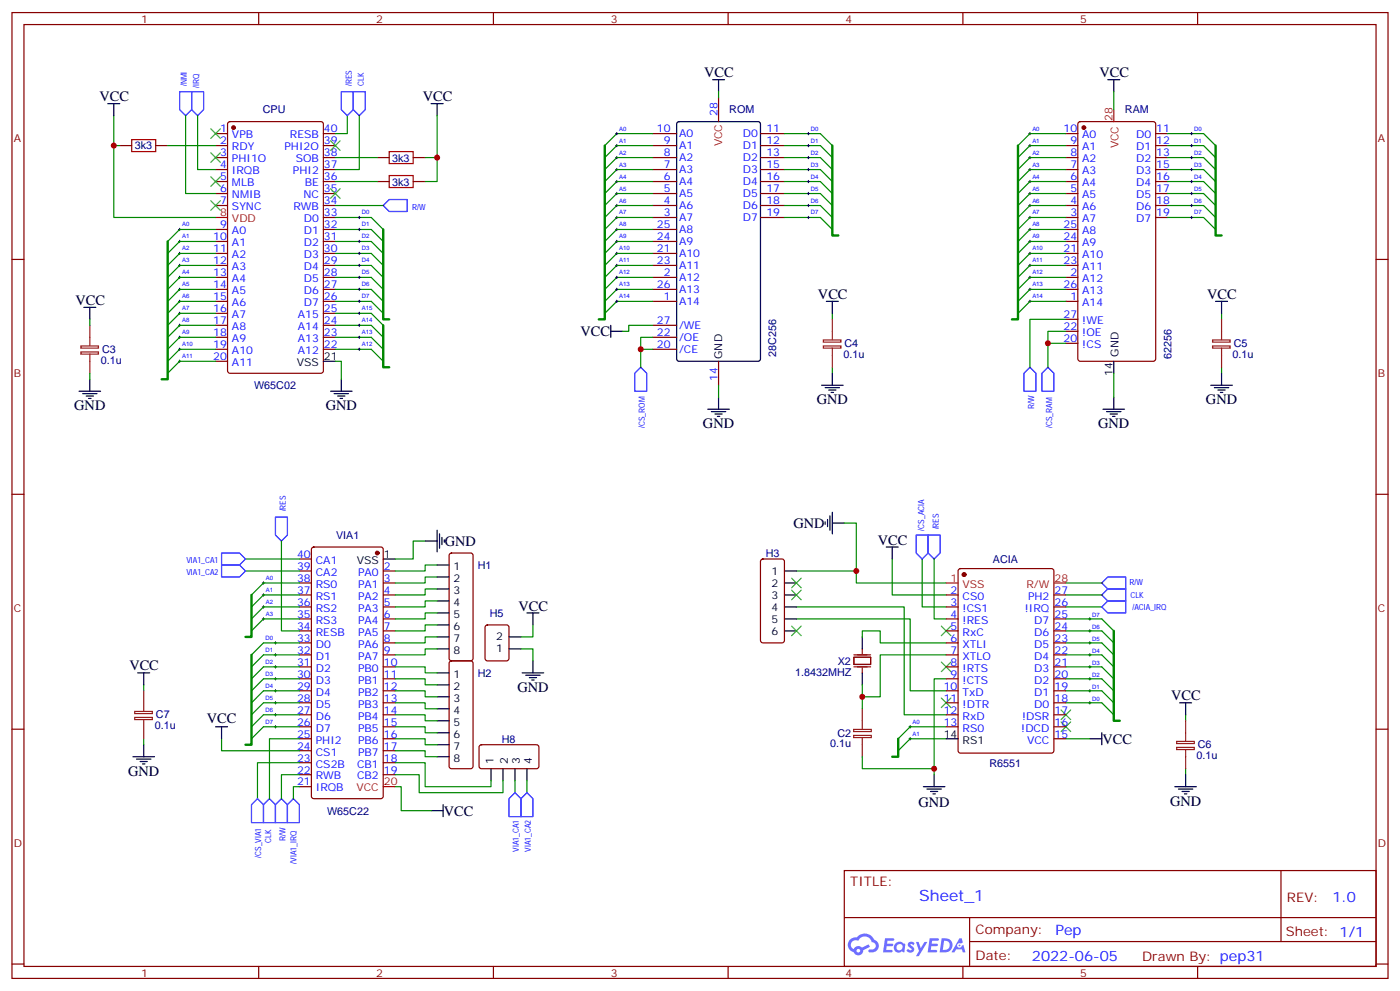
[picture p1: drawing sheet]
<svg xmlns="http://www.w3.org/2000/svg" width="412mm" height="292mm" viewBox="0 0 412 292" stroke-linecap="round" stroke-linejoin="round" font-family="sans-serif">
<g fill="none" stroke="#870000" stroke-width=".35">
<path d="M3.5 3.7h405.4v284.3h-405.4zM7.1 7.2h398.2v277.3h-398.2zM76.2 3.7v3.5M145.3 3.7v3.5M214.5 3.7v3.5M283.6 3.7v3.5M352.8 3.7v3.5M3.5 76.4h3.6M405.3 76.4h3.6M3.5 145.5h3.6M405.3 145.5h3.6M3.5 214.7h3.6"/>
<path d="M405.3 214.7h3.6M248.7 256.3h156.6v28.2h-156.6zM377.3 256.3v20.9M248.7 270.1h156.5M285.6 277.2h119.6M285.6 270.1v14.2M3.5 283.8h3.6M76.2 284.5v3.5M145.3 284.5v3.5M214.5 284.5v3.5M283.6 284.5v3.5M352.8 284.5v3.5"/>
<path d="M405.3 283.8h3.6"/>
</g>
<g fill="#5487ff">
<path d="M267.7 277.5a1.22 1.22 0 0 1 1.7 .2l-.4 .6a.47 .47 0 0 0-.3-.4 .47 .47 0 0 0-.5 .2l.1 .2a1.14 1.14 0 0 1 .8 1.8 1.14 1.14 0 0 1-1.9 0l-.2-.2 .5-.6 .7 .5a.29 .29 0 0 0 .3-.3 .29 .29 0 0 0-.2-.3 1.04 1.04 0 0 1-.6-1.7z"/>
<path d="M260.7 276.2h2.4l.3 .2-.2 .5-1.8 .1-.1 .8h1.5l.3 .4-.3 .4h-1.6l-.2 1.1h1.7l.2 .3-.2 .3-2.6 .1z"/>
<path d="M273.8 276.2h2.4l.3 .2-.1 .5-1.8 .1-.2 .8h1.6l.3 .4-.4 .4-1.6-.1-.1 1.1 1.7 .1 .2 .3-.2 .3-2.6 .1z"/>
<path d="M282.6 276.2h.7l.3 1.3-.6 .3a.69 .69 0 0 0-1 .3 .69 .69 0 0 0 .4 .9 .69 .69 0 0 0 .9-.6l.5-.2 .6 2.2h-.8l-.2-.9h-1.8l-.5 .9h-.8z"/>
<path d="M269.8 277.3h.8l.6 1.8 1.1-1.8h.9l-2.6 4.2h-.8l.9-1.5z"/>
<path d="M277.4 276.2l-.6 4.2h1.3a2.11 2.11 0 0 0 2.5-2.1 2.11 2.11 0 0 0-2.5-2.1zM278.1 277a1.39 1.39 0 0 1 1.7 1.4 1.39 1.39 0 0 1-1.8 1.2h-.3z"/>
<path d="M263.7 277.8a1.54 1.54 0 0 0-.1 2.2 1.54 1.54 0 0 0 2.2 .1l.6 .3 .3-2.3-.2-.3h-.4a1.49 1.49 0 0 0-2.4 0zM264 278.8a.94 .94 0 0 1 1.8 0 .94 .94 0 0 1-1.8 0z"/>
<path d="M250.4 276.6a2.18 2.18 0 0 0 1.1 3.7 1.44 1.44 0 0 0 1.6 .9 1.44 1.44 0 0 0 1.2-1.4l2-1.1-.5-.7-1.9 1a1.47 1.47 0 0 0-2.4 .4 1.39 1.39 0 0 1-.7-1.9 1.39 1.39 0 0 1 2-.5 2.12 2.12 0 0 1 2.2-1.3 2.12 2.12 0 0 1 1.9 1.7 1.14 1.14 0 0 1 1.1 1.4 1.14 1.14 0 0 1-1.7 .7 .43 .43 0 0 0-.5 .4 .43 .43 0 0 0 .4 .5 1.98 1.98 0 0 0 2.5-1.2 1.98 1.98 0 0 0-1.2-2.6 3.1 3.1 0 0 0-5.3-.6l-.9 .1zM252.3 279.9a.55 .55 0 0 1 1.1 0 .55 .55 0 0 1-1.1 0z"/>
<circle cx="282.6" cy="278.3" r=".26"/>
</g>
<g fill="none" stroke="#870000" stroke-width=".35">
<path d="M63.5 39.3h3.5M67.3 36l.4-.2h26.8l.7 .4v73l-.4 .6-27.1 .1-.6-.5-.1-72.9zM95.2 39.3h3.6M192.3 39.3h7M211.7 28.8v7M224 39.3h7.1M314 39.3h3.5M317.7 36l.5-.2h21.5l.7 .4v69.5l-.4 .6-21.8 .1-.6-.5-.1-69.4zM340.4 39.3h3.6M35.3 42.9h3.5M45.9 42.9h3.5M63.5 42.9h3.5"/>
<path d="M63.5 46.4h3.5M63.5 49.9h3.5M63.5 53.4h3.5M63.5 57h3.5M95.2 42.9h3.6M95.2 46.4h3.6M95.2 49.9h3.6M95.2 53.4h3.6M95.2 57h3.6M111.1 46.4h3.6M111.1 53.4h3.6M121.7 46.4h3.5"/>
<path d="M121.7 53.4h3.5M192.3 42.9h7M192.3 46.4h7M192.3 49.9h7M192.3 53.4h7M192.3 57h7M224 42.9h7.1M224 46.4h7.1M224 49.9h7.1M224 53.4h7.1M224 57h7.1M314 42.9h3.5"/>
<path d="M314 46.4h3.5M314 49.9h3.5M314 53.4h3.5M314 57h3.5M340.4 42.9h3.6M340.4 46.4h3.6M340.4 49.9h3.6M340.4 53.4h3.6M340.4 57h3.6M63.5 60.5h3.5M63.5 67.6h3.5M63.5 71.1h3.5"/>
<path d="M63.5 74.6h3.5M63.5 78.1h3.5M95.2 60.5h3.6M95.2 67.6h3.6M95.2 71.1h3.6M95.2 74.6h3.6M95.2 78.1h3.6M95.2 64h3.6M192.3 60.5h7M192.3 67.6h7M192.3 71.1h7M192.3 74.6h7"/>
<path d="M192.3 78.1h7M192.3 64h7M224 60.5h7.1M224 64h7.1M314 60.5h3.5M314 67.6h3.5M314 71.1h3.5M314 74.6h3.5M314 78.1h3.5M314 64h3.5M340.4 60.5h3.6M340.4 64h3.6"/>
<path d="M63.5 81.7h3.5M63.5 85.2h3.5M63.5 88.7h3.5M63.5 92.3h3.5M63.5 95.8h3.5M63.5 99.3h3.5M95.2 81.7h3.6M95.2 85.2h3.6M95.2 88.7h3.6M95.2 92.3h3.6M95.2 95.8h3.6M95.2 99.3h3.6"/>
<path d="M192.3 81.7h7M192.3 85.2h7M192.3 88.7h7M192.3 95.8h7M192.3 99.3h7M314 81.7h3.5M314 85.2h3.5M314 88.7h3.5M314 97.5h3.5M314 94h3.5M63.5 102.8h3.5M63.5 106.4h3.5"/>
<path d="M95.2 102.8h3.6M192.3 102.8h7M211.7 106.4v7M314 101.1h3.5M88.2 168.1h3.5M88.2 171.6h3.5M88.2 175.2h3.5M88.2 178.7h3.5M88.2 164.6h3.5M92 161.2l.4-.2h19.8l.6 .5 .1 72.9-.5 .7h-20l-.6-.4-.1-73zM112.9 168.1h3.5M112.9 171.6h3.5"/>
<path d="M112.9 175.2h3.5M112.9 178.7h3.5M132.5 163l.5-.2h5.6l.5 .2 .2 .5v30.4l-.2 .5-.5 .2h-5.6l-.5-.3-.2-.4v-30.4zM224.2 164.8l.5-.2h5.7l.6 .4 .1 23.6-.5 .6-5.9 .1-.6-.5-.1-23.5zM278.7 175.2h3.5M278.7 178.7h3.5M282.5 167.6l.4-.2h26.8l.7 .4v53.2l-.4 .7h-27.1l-.6-.4-.1-53.2zM310.4 175.2h3.6M310.4 178.7h3.6M88.2 182.2h3.5M88.2 185.7h3.5M88.2 189.3h3.5"/>
<path d="M88.2 192.8h3.5M88.2 196.3h3.5M88.2 199.8h3.5M112.9 182.2h3.5M112.9 185.7h3.5M112.9 189.3h3.5M112.9 192.8h3.5M112.9 196.3h3.5M112.9 199.8h3.5M132.5 194.8l.5-.2h5.6l.5 .2 .2 .5v30.3l-.2 .5-.5 .2h-5.6l-.5-.2-.2-.5v-30.3zM143.1 184.2l.5-.2h5.6l.7 .4v9.5l-.4 .6-5.9 .1-.7-.5v-9.4zM278.7 182.2h3.5"/>
<path d="M278.7 185.7h3.5M278.7 189.3h3.5M278.7 192.8h3.5M278.7 196.3h3.5M278.7 199.8h3.5M310.4 182.2h3.6M310.4 185.7h3.6M310.4 189.3h3.6M310.4 192.8h3.6M310.4 196.3h3.6M310.4 199.8h3.6M88.2 203.4h3.5"/>
<path d="M88.2 206.9h3.5M88.2 210.4h3.5M88.2 214h3.5M88.2 217.5h3.5M112.9 203.4h3.5M112.9 206.9h3.5M112.9 210.4h3.5M112.9 214h3.5M112.9 217.5h3.5M141.3 219.5l.5-.2h16.5l.4 .7v5.9l-.7 .4-16.5-.1-.4-.6v-5.6zM278.7 203.4h3.5M278.7 206.9h3.5"/>
<path d="M278.7 210.4h3.5M278.7 214h3.5M310.4 203.4h3.6M310.4 206.9h3.6M310.4 210.4h3.6M310.4 214h3.6M310.4 217.5h3.6M88.2 221h3.5M88.2 224.5h3.5M88.2 228.1h3.5M88.2 231.6h3.5M112.9 221h3.5"/>
<path d="M112.9 224.5h3.5M112.9 228.1h3.5"/>
</g>
<g fill="#870000" stroke="#870000" stroke-width=".35">
<circle cx="68.8" cy="37.6" r=".53"/>
<circle cx="319.3" cy="37.6" r=".53"/>
<circle cx="111.1" cy="162.8" r=".53"/>
<circle cx="284" cy="169.2" r=".53"/>
</g>
<path d="M328.1 32.3v3.5M63.5 64h3.5M278.7 171.6h3.5M310.4 171.6h3.6M112.9 231.6h3.5" fill="none" stroke="#f00" stroke-width=".35"/>
<g fill="none" stroke="#000" stroke-width=".35">
<path d="M31.7 30.5h3.6M33.5 30.5v3.5M127 30.5h3.5M128.8 30.5v3.5M199.6 36l.4-.2h23.3l.7 .4v69.5l-.4 .6-23.6 .1-.6-.5-.1-69.4zM209.9 23.5h3.5M211.7 23.5v3.5M326.3 23.5h3.5M328.1 23.5v3.5M24.7 90.5h3.5M26.5 90.5v3.5M179.9 97.5h3.5"/>
<path d="M179.9 95.8v3.5M243.4 88.7h3.5M245.2 88.7v3.6M358.1 88.7h3.5M359.8 88.7v3.6M23.3 115.2h6.3M24.3 115.9h4.3M25.4 116.6h2.1M26.1 117.3h.7M26.5 111.7v3.5M95.2 106.4h3.6M97.4 115.2h6.3"/>
<path d="M98.4 115.9h4.3M99.5 116.6h2.1M100.2 117.3h.7M100.5 111.7v3.5M211.7 116.9v3.6M242 113.4h6.4M243.1 114.1h4.2M244.1 114.8h2.1M244.8 115.5h.7M245.2 109.9v3.5M328.1 106.4v3.5M328.1 116.9v3.6"/>
<path d="M356.7 113.4h6.3M357.7 114.1h4.2M358.8 114.8h2.1M359.5 115.5h.7M359.8 109.9v3.5M208.5 120.5h6.3M209.5 121.2h4.3M210.6 121.9h2.1M211.3 122.6h.7M324.9 120.5h6.4M326 121.2h4.2M327 121.9h2.1"/>
<path d="M327.7 122.6h.7M125.2 159.3h3.6M128.8 156.1v6.4M129.5 157.2v4.2M130.2 158.2v2.1M130.9 158.9v.7M243.1 153.6v.7M243.8 152.9v2.1M244.5 151.9v4.2M245.2 154h3.5M245.2 150.8v6.4M112.9 164.6h3.5"/>
<path d="M128.8 166.3h3.5M128.8 169.9h3.5M128.8 173.4h3.5M128.8 176.9h3.5M231.1 168.1h3.5M231.1 171.6h3.5M231.1 175.2h3.5M231.1 178.7h3.5M261.1 161h3.5M262.8 161v3.6M40.6 198.1h3.5M42.3 198.1v3.5"/>
<path d="M128.8 180.4h3.5M128.8 184h3.5M128.8 187.5h3.5M128.8 191h3.5M128.8 198.1h3.5M149.9 187.5h3.6M149.9 191h3.6M153.8 198.1h6.4M154.9 198.8h4.2M155.2 180.4h3.5M155.9 199.5h2.1M157 180.4v3.6"/>
<path d="M157 194.6v3.5M231.1 182.2h3.5M231.1 185.7h3.5M254 187.5v3.5M254 198.1v3.5M42.3 219.3v3.5M63.5 214h3.5M65.3 214v3.5M128.8 201.6h3.5M128.8 205.1h3.5M128.8 208.7h3.5M128.8 212.2h3.5"/>
<path d="M128.8 215.7h3.5M128.8 219.3h3.5M156.6 200.2h.7M278.7 217.5h3.5M321 217.5h3.6M324.6 215.7v3.6M347.5 206.9h3.5M349.2 206.9v3.5M39.2 222.8h6.3M40.2 223.5h4.2M41.3 224.2h2.1M42 224.9h.7"/>
<path d="M127 238.7h3.5M128.8 222.8h3.5M130.5 236.9v3.5M144.6 226.3v3.5M148.2 226.3v3.5M151.7 226.3v3.5M155.2 226.3v3.5M272 231.6h6.3M273 232.3h4.3M274.1 233h2.1M274.8 233.7h.7M275.2 228.1v3.5"/>
<path d="M346.1 231.6h6.3M347.1 232.3h4.3M348.2 233h2.1M348.9 233.7h.7M349.2 228.1v3.5"/>
</g>
<g fill="none" stroke="#008700" stroke-width=".35">
<path d="M33.5 34v8.9h1.8M54.7 34v23h8.8M58.2 34v15.9h5.3M102.3 34v5.3h-3.5M105.8 34v15.9h-7M128.8 34v12.4h-3.6M192.3 39.3h-10.6l-3.5 3.6M211.7 27v1.8M231.1 39.3h10.6l3.5 3.6M314 39.3h-10.6l-3.5 3.6M328.1 27v5.3M344 39.3h10.5l3.6 3.6"/>
<path d="M33.5 42.9v21.1h30M49.4 42.9h14.1M98.8 46.4h12.3M98.8 53.4h12.3M128.8 46.4v7h-3.6M192.3 42.9h-10.6l-3.5 3.5M192.3 46.4h-10.6l-3.5 3.5M192.3 49.9h-10.6l-3.5 3.5M192.3 53.4h-10.6l-3.5 3.6M192.3 57h-10.6l-3.5 3.5M231.1 42.9h10.6l3.5 3.5M231.1 46.4h10.6l3.5 3.5"/>
<path d="M231.1 49.9h10.6l3.5 3.5M231.1 53.4h10.6l3.5 3.6M231.1 57h10.6l3.5 3.5M314 42.9h-10.6l-3.5 3.5M314 46.4h-10.6l-3.5 3.5M314 49.9h-10.6l-3.5 3.5M314 53.4h-10.6l-3.5 3.6M314 57h-10.6l-3.5 3.5M344 42.9h10.5l3.6 3.5M344 46.4h10.5l3.6 3.5M344 49.9h10.5l3.6 3.5M344 53.4h10.5l3.6 3.6"/>
<path d="M344 57h10.5l3.6 3.5M63.5 67.6h-10.6l-3.5 3.5M63.5 71.1h-10.6l-3.5 3.5M63.5 74.6h-10.6l-3.5 3.5M63.5 78.1h-10.6l-3.5 3.6M98.8 64h10.6l3.5 3.6M98.8 67.6h10.6l3.5 3.5M98.8 71.1h10.6l3.5 3.5M98.8 74.6h10.6l3.5 3.5M98.8 78.1h10.6l3.5 3.6M98.8 60.5h14.1M192.3 64h-10.6l-3.5 3.6"/>
<path d="M192.3 67.6h-10.6l-3.5 3.5M192.3 71.1h-10.6l-3.5 3.5M192.3 74.6h-10.6l-3.5 3.5M192.3 78.1h-10.6l-3.5 3.6M192.3 60.5h-10.6l-3.5 3.5M231.1 64h10.6l3.5 3.6M231.1 60.5h10.6l3.5 3.5M314 64h-10.6l-3.5 3.6M314 67.6h-10.6l-3.5 3.5M314 71.1h-10.6l-3.5 3.5M314 74.6h-10.6l-3.5 3.5M314 78.1h-10.6l-3.5 3.6"/>
<path d="M314 60.5h-10.6l-3.5 3.5M344 64h10.5l3.6 3.6M344 60.5h10.5l3.6 3.5M26.5 94v1.8M63.5 81.7h-10.6l-3.5 3.5M63.5 85.2h-10.6l-3.5 3.5M63.5 88.7h-10.6l-3.5 3.6M63.5 99.3h-10.6l-3.5 3.5M63.5 95.8h-10.6l-3.5 3.5M63.5 92.3h-10.6l-3.5 3.5M98.8 81.7h10.6l3.5 3.5M98.8 85.2h10.6l3.5 3.5"/>
<path d="M98.8 88.7h10.6l3.5 3.6M98.8 99.3h10.6l3.5 3.5M98.8 95.8h10.6l3.5 3.5M98.8 92.3h10.6l3.5 3.5M192.3 95.8h-7.1v1.7h-1.8M192.3 99.3h-3.6v8.8M192.3 81.7h-10.6l-3.5 3.5M192.3 85.2h-10.6l-3.5 3.5M192.3 88.7h-10.6l-3.5 3.6M245.2 92.3v1.7M314 94h-10.6v14.1M314 97.5h-5.3v10.6"/>
<path d="M314 81.7h-10.6l-3.5 3.5M314 85.2h-10.6l-3.5 3.5M314 88.7h-10.6l-3.5 3.6M359.8 92.3v1.7M26.5 109.9v1.8M63.5 106.4h-10.6l-3.5 3.5M63.5 102.8h-10.6l-3.5 3.6M98.8 106.4h1.7v5.3M98.8 102.8h10.6l3.5 3.6M188.7 102.8h3.6M211.7 113.4v3.5M245.2 108.1v1.8"/>
<path d="M308.7 101.1h5.3M328.1 109.9v7M359.8 108.1v1.8M82.9 159.3v26.4h5.3M125.2 159.3h-3.5v5.3h-5.3M248.7 154h3.5v17.6h26.5M72.3 168.1h15.9M72.3 164.6h15.9M88.2 171.6h-10.6l-3.5 3.6M88.2 175.2h-10.6l-3.5 3.5M88.2 178.7h-10.6l-3.5 3.5M128.8 166.3h-3.6v1.8h-8.8"/>
<path d="M128.8 169.9h-3.6v1.7h-8.8M128.8 173.4h-3.6v1.8h-8.8M128.8 176.9h-3.6v1.8h-8.8M234.6 178.7h31.7v31.7h12.4M234.6 168.1h17.6M262.8 164.6v10.6h15.9M271.6 164.6v14.1h7.1M275.2 164.6v17.6h3.5M314 178.7h10.6M314 175.2h10.6M314 171.6h10.6M88.2 182.2h-10.6l-3.5 3.5"/>
<path d="M88.2 189.3h-10.6l-3.5 3.5M88.2 192.8h-10.6l-3.5 3.5M88.2 196.3h-10.6l-3.5 3.5M88.2 199.8h-10.6l-3.5 3.6M116.4 196.3h8.8v1.8h3.6M116.4 199.8h8.8v1.8h3.6M128.8 180.4h-3.6v1.8h-8.8M128.8 184h-3.6v1.7h-8.8M128.8 187.5h-3.6v1.8h-8.8M128.8 191h-3.6v1.8h-8.8M153.5 191h3.5v3.6M157 184v3.5h-3.5"/>
<path d="M234.6 182.2h33.5v21.2h10.6M254 187.5v-1.8h5.3v3.6h19.4M278.7 199.8h-3.5v28.3M278.7 192.8h-19.4v12.3h-5.3v3.6M314 189.3h10.6l3.5 3.5M314 192.8h10.6l3.5 3.5M314 196.3h10.6l3.5 3.5M314 199.8h10.6l3.5 3.6M314 182.2h10.6l3.5 3.5M314 185.7h10.6l3.5 3.6M42.3 201.6v1.8M42.3 217.5v1.8"/>
<path d="M65.3 217.5v3.5h22.9M88.2 217.5h-8.8v17.6M88.2 203.4h-10.6l-3.5 3.5M88.2 206.9h-10.6l-3.5 3.5M88.2 210.4h-10.6l-3.5 3.6M88.2 214h-10.6l-3.5 3.5M116.4 203.4h8.8v1.7h3.6M116.4 206.9h8.8v1.8h3.6M116.4 210.4h8.8v1.8h3.6M116.4 214h8.8v1.7h3.6M116.4 217.5h8.8v1.8h3.6M254 201.6v3.5"/>
<path d="M278.7 214h-10.6l-3.5 3.5M278.7 217.5h-10.6l-3.5 3.5M314 203.4h10.6l3.5 3.5M314 206.9h10.6l3.5 3.5M314 217.5h7M349.2 210.4v1.8M88.2 228.1h-5.3v7M88.2 231.6h-1.8v3.5M88.2 224.5h-12.4v10.6M116.4 231.6h1.8v7.1h8.8M116.4 221h8.8v1.8h3.6M116.4 224.5h8.8v7.1h19.4v-1.8"/>
<path d="M116.4 228.1h7.1v5.3h24.7v-3.6M151.7 229.8v3.6M155.2 229.8v3.6M254 222.8v3.5h21.2M349.2 226.3v1.8"/>
</g>
<path d="M178.2 42.9v51.1h-1.8M245.2 42.9v26.4h1.7M299.9 42.9v51.1h-1.8M358.1 42.9v26.4h1.7M49.4 71.1v40.6h-1.8M112.9 67.6v26.4h1.8M112.9 95.8v12.3h1.8M74.1 175.2v12.3h-1.8M74.1 192.8v26.5h-1.8M328.1 185.7v26.5h1.7M264.6 217.5v5.3h-1.8" fill="none" stroke="#008700" stroke-width=".71"/>
<path d="M38.8 41.1h7.1v3.5h-7.1zM114.7 44.6h7v3.6h-7zM114.7 51.7h7v3.5h-7z" fill="none" stroke="#a10000" stroke-width=".35"/>
<g fill="none" stroke="#3c3" stroke-width=".35">
<path d="M62.1 37.9l2.8 2.8M64.9 37.9l-2.8 2.8M62.1 59.1l2.8 2.8M62.1 52l2.8 2.9M62.1 45l2.8 2.8M64.9 59.1l-2.8 2.8M64.9 52l-2.8 2.9M64.9 45l-2.8 2.8M97.4 55.6l2.8 2.8M97.4 41.5l2.8 2.8M100.2 55.6l-2.8 2.8M100.2 41.5l-2.8 2.8"/>
<path d="M233.2 170.2l2.8 2.8M233.2 173.7l2.8 2.9M236 170.2l-2.8 2.8M236 173.7l-2.8 2.9M233.2 184.3l2.8 2.8M236 184.3l-2.8 2.8M277.3 184.3l2.8 2.8M277.3 194.9l2.8 2.8M280.1 184.3l-2.8 2.8M280.1 194.9l-2.8 2.8M277.3 205.5l2.8 2.8M280.1 205.5l-2.8 2.8"/>
<path d="M312.6 209l2.8 2.8M312.6 212.5l2.8 2.9M315.4 209l-2.8 2.8M315.4 212.5l-2.8 2.9"/>
</g>
<g fill="none" stroke="#00f" stroke-width=".35">
<path d="M52.9 27h3.5v5.3l-1.7 1.7-1.8-1.7zM56.4 27h3.6v5.3l-1.8 1.7-1.8-1.7zM100.5 27h3.6v5.3l-1.8 1.7-1.8-1.7zM104.1 27h3.5v5.3l-1.8 1.7-1.7-1.7zM114.7 58.7h5.2v3.6h-5.2l-1.8-1.8zM188.7 108.1l1.8 1.8v5.3h-3.5v-5.3zM301.6 109.9l1.8-1.8 1.8 1.8v5.3h-3.6zM308.7 108.1l1.7 1.8v5.3h-3.5v-5.3zM81.1 152.2h3.6v5.3l-1.8 1.8-1.8-1.8zM269.9 157.5h3.5v5.3l-1.8 1.8-1.7-1.8zM273.4 157.5h3.5v5.3l-1.7 1.8-1.8-1.8zM65.3 162.8h5.3l1.7 1.8-1.7 1.7h-5.3z"/>
<path d="M65.3 166.3h5.3l1.7 1.8-1.7 1.8h-5.3zM324.6 178.7l1.7-1.8h5.3v3.5h-5.3zM326.3 173.4h5.3v3.5h-5.3l-1.7-1.7zM326.3 169.9h5.3v3.5h-5.3l-1.7-1.8zM75.8 235.1l1.8 1.8v5.3h-3.5v-5.3zM77.6 236.9l1.8-1.8 1.7 1.8v5.3h-3.5zM82.9 235.1l1.8 1.8v5.3h-3.6v-5.3zM86.4 235.1l1.8 1.8v5.3h-3.5v-5.3zM151.7 233.4l1.8 1.7v5.3h-3.6v-5.3zM155.2 233.4l1.8 1.7v5.3h-3.5v-5.3z"/>
</g>
<g fill="none" stroke="#000" stroke-width=".29">
<path d="M181.3 39.3h.7M181.7 39v.7M237.8 39.3h.7M238.1 39v.7M303 39.3h.7M303.4 39v.7M350.7 39.3h.7M351 39v.7M181.3 57h.7M181.3 53.4h.7M181.3 49.9h.7M181.3 46.4h.7"/>
<path d="M181.3 42.9h.7M181.7 42.5v.7M181.7 46v.7M181.7 49.6v.7M181.7 53.1v.7M181.7 56.6v.7M237.8 57h.7M237.8 53.4h.7M237.8 49.9h.7M237.8 46.4h.7M237.8 42.9h.7M238.1 42.5v.7"/>
<path d="M238.1 46v.7M238.1 49.6v.7M238.1 53.1v.7M238.1 56.6v.7M303 57h.7M303 53.4h.7M303 49.9h.7M303 46.4h.7M303 42.9h.7M303.4 42.5v.7M303.4 46v.7M303.4 49.6v.7"/>
<path d="M303.4 53.1v.7M303.4 56.6v.7M350.7 57h.7M350.7 53.4h.7M350.7 49.9h.7M350.7 46.4h.7M350.7 42.9h.7M351 42.5v.7M351 46v.7M351 49.6v.7M351 53.1v.7M351 56.6v.7"/>
<path d="M52.6 67.6h.7M52.6 71.1h.7M52.6 74.6h.7M52.6 78.1h.7M52.9 67.2v.7M52.9 70.7v.7M52.9 74.3v.7M52.9 77.8v.7M105.5 67.6h.7M105.5 71.1h.7M105.5 74.6h.7M105.5 78.1h.7"/>
<path d="M105.5 64h.7M105.8 63.7v.7M105.8 67.2v.7M105.8 70.7v.7M105.8 74.3v.7M105.8 77.8v.7M181.3 67.6h.7M181.3 71.1h.7M181.3 74.6h.7M181.3 78.1h.7M181.3 64h.7M181.3 60.5h.7"/>
<path d="M181.7 60.1v.8M181.7 63.7v.7M181.7 67.2v.7M181.7 70.7v.7M181.7 74.3v.7M181.7 77.8v.7M237.8 64h.7M237.8 60.5h.7M238.1 60.1v.8M238.1 63.7v.7M303 67.6h.7M303 71.1h.7"/>
<path d="M303 74.6h.7M303 78.1h.7M303 64h.7M303 60.5h.7M303.4 60.1v.8M303.4 63.7v.7M303.4 67.2v.7M303.4 70.7v.7M303.4 74.3v.7M303.4 77.8v.7M350.7 64h.7M350.7 60.5h.7"/>
<path d="M351 60.1v.8M351 63.7v.7M52.6 81.7h.7M52.6 85.2h.7M52.6 88.7h.7M52.6 92.3h.7M52.6 95.8h.7M52.6 99.3h.7M52.9 81.3v.7M52.9 84.8v.7M52.9 88.4v.7M52.9 91.9v.7"/>
<path d="M52.9 95.4v.7M52.9 99v.7M105.5 81.7h.7M105.5 85.2h.7M105.5 88.7h.7M105.5 92.3h.7M105.5 95.8h.7M105.5 99.3h.7M105.8 81.3v.7M105.8 84.8v.7M105.8 88.4v.7M105.8 91.9v.7"/>
<path d="M105.8 95.4v.7M105.8 99v.7M181.3 81.7h.7M181.3 85.2h.7M181.3 88.7h.7M181.7 81.3v.7M181.7 84.8v.7M181.7 88.4v.7M303 81.7h.7M303 85.2h.7M303 88.7h.7M303.4 81.3v.7"/>
<path d="M303.4 84.8v.7M303.4 88.4v.7M52.6 102.8h.7M52.6 106.4h.7M52.9 102.5v.7M52.9 106v.7M105.5 102.8h.7M105.8 102.5v.7M77.3 178.7h.7M77.3 175.2h.7M77.3 171.6h.7M77.6 171.3v.7"/>
<path d="M77.6 174.8v.7M77.6 178.3v.7M77.3 182.2h.7M77.6 181.9v.7M80.8 199.8h.7M80.8 196.3h.7M80.8 192.8h.7M80.8 189.3h.7M81.1 188.9v.7M81.1 192.4v.7M81.1 196v.7M81.1 199.5v.7"/>
<path d="M320.7 199.8h.7M320.7 196.3h.7M320.7 192.8h.7M320.7 189.3h.7M320.7 182.2h.7M320.7 185.7h.7M321 181.9v.7M321 185.4v.7M321 188.9v.7M321 192.4v.7M321 196v.7M321 199.5v.7"/>
<path d="M80.8 214h.7M80.8 210.4h.7M80.8 206.9h.7M80.8 203.4h.7M81.1 203v.7M81.1 206.6v.7M81.1 210.1v.7M81.1 213.6v.7M267.8 214h.7M267.8 217.5h.7M268.1 213.6v.7M268.1 217.1v.7"/>
<path d="M320.7 206.9h.7M320.7 203.4h.7M321 203v.7M321 206.6v.7"/>
</g>
<g fill="none" stroke="#8c2424" stroke-width=".35">
<path d="M26.5 95.8v6M245.2 94v6M359.8 94v6M23.8 101.8h5.2v.7h-5.2zM23.8 103.6h5.2v.6h-5.2zM26.5 104.2v5.7M242.5 100.1h5.2v.6h-5.2zM242.5 101.8h5.2v.7h-5.2zM245.2 102.5v5.6M357.2 100.1h5.2v.6h-5.2zM357.2 101.8h5.2v.7h-5.2zM359.8 102.5v5.6"/>
<path d="M39.7 209.4h5.2v.7h-5.2zM39.7 211.2h5.2v.6h-5.2zM42.3 203.4v6M42.3 211.8v5.7M251.5 214.7h5.1v.7h-5.1zM251.5 216.5h5.1v.6h-5.1zM254 208.7v6M254 217.1v5.7M346.6 218.3h5.2v.6h-5.2zM349.2 212.2v6M346.6 220h5.2v.7h-5.2zM349.2 220.7v5.6"/>
</g>
<path d="M251.5 193.5h5v2.1h-5zM251.5 196.3h5M251.5 192.8h5M254 191v1.4M254 196.7v1.4" fill="none" stroke="#870012" stroke-width=".35"/>
<g fill="#c00">
<circle cx="308.7" cy="101.1" r=".88"/>
<circle cx="188.7" cy="102.8" r=".88"/>
<circle cx="275.2" cy="226.3" r=".88"/>
<circle cx="254" cy="205.1" r=".88"/>
<circle cx="128.8" cy="46.4" r=".88"/>
<circle cx="33.5" cy="42.9" r=".88"/>
<circle cx="252.2" cy="168.1" r=".88"/>
</g>
<text font-size="4.6" fill="#00f" x="270.8" y="265.3">Sheet_1</text>
<g font-size="4.2">
<text x="207.4" y="22.8">VCC</text>
<text x="323.8" y="22.8">VCC</text>
<text x="29.3" y="29.8">VCC</text>
<text x="124.5" y="29.8">VCC</text>
<text x="22.2" y="89.8">VCC</text>
<text x="240.9" y="88">VCC</text>
<text x="355.6" y="88">VCC</text>
<text x="171" y="99">VCC</text>
<text x="240.6" y="119.1">GND</text>
<text x="355.2" y="119.1">GND</text>
<text x="21.9" y="120.8">GND</text>
<text x="96" y="120.8">GND</text>
<text x="207.1" y="126.1">GND</text>
<text x="323.5" y="126.1">GND</text>
<text x="233.7" y="155.4">GND</text>
<text x="131.1" y="160.7">GND</text>
<text x="258.6" y="160.3">VCC</text>
<text x="152.8" y="179.7">VCC</text>
<text x="38.1" y="197.4">VCC</text>
<text x="152.4" y="203.7">GND</text>
<text x="345" y="206.2">VCC</text>
<text x="60.9" y="212.9">VCC</text>
<text x="324.7" y="218.9">VCC</text>
<text x="37.7" y="228.4">GND</text>
<text x="270.6" y="237.6">GND</text>
<text x="344.7" y="237.2">GND</text>
<text x="130.7" y="240.1">VCC</text>
</g>
<g font-size="4.2" fill="#00f">
<text x="392.5" y="265.6">1.0</text>
<text x="310.9" y="275.1">Pep</text>
<text x="304" y="282.9">2022-06-05</text>
</g>
<g font-size="3.9" fill="#800">
<text x="250.5" y="260.9">TITLE:</text>
<text x="379.1" y="265.6">REV:</text>
<text x="287.4" y="275.1">Company:</text>
<text x="378.7" y="275.7">Sheet: 1/1</text>
<text x="287.4" y="282.8">Date:</text>
<text x="336.4" y="282.8">Drawn By: pep31</text>
</g>
<g font-size="3.2" fill="#800">
<text x="41.6" y="6.7">1</text>
<text x="110.8" y="6.7">2</text>
<text x="179.9" y="6.7">3</text>
<text x="249.1" y="6.7">4</text>
<text x="318.2" y="6.7">5</text>
<text x="4.1" y="41.8">A</text>
<text x="405.9" y="41.8">A</text>
<text x="4.1" y="110.9">B</text>
<text x="405.9" y="110.9">B</text>
<text x="4.1" y="180.1">C</text>
<text x="405.9" y="180.1">C</text>
<text x="4.1" y="249.2">D</text>
<text x="405.9" y="249.2">D</text>
<text x="41.6" y="287.5">1</text>
<text x="110.8" y="287.5">2</text>
<text x="179.9" y="287.5">3</text>
<text x="249.1" y="287.5">4</text>
<text x="318.2" y="287.5">5</text>
</g>
<g font-size="3.2" fill="#000080">
<text x="77.4" y="33.3">CPU</text>
<text x="214.8" y="33.4">ROM</text>
<text x="331.4" y="33.4">RAM</text>
<text x="39.7" y="44">3k3</text>
<text x="115.5" y="47.6">3k3</text>
<text x="115.5" y="54.6">3k3</text>
<text x="29.7" y="107.1">0.1u</text>
<text x="30.1" y="103.9">C3</text>
<text x="228.7" y="105" transform="rotate(-90 228.7 105)">28C256</text>
<text x="248.4" y="105.3">0.1u</text>
<text x="248.8" y="102.1">C4</text>
<text x="345.1" y="105.6" transform="rotate(-90 345.1 105.6)">62256</text>
<text x="363.1" y="105.3">0.1u</text>
<text x="363.4" y="102.1">C5</text>
<text x="74.9" y="114.6">W65C02</text>
<text x="99" y="158.7">VIA1</text>
<text x="140.8" y="167.5">H1</text>
<text x="225.6" y="164">H3</text>
<text x="292.5" y="165.7">ACIA</text>
<text x="144.3" y="181.6">H5</text>
<text x="246.8" y="195.7">X2</text>
<text x="140.8" y="199.3">H2</text>
<text x="234.2" y="198.9">1.8432MHZ</text>
<text x="45.6" y="214.7">0.1u</text>
<text x="45.9" y="211.5">C7</text>
<text x="147.8" y="218.7">H8</text>
<text x="244.6" y="220">0.1u</text>
<text x="246.7" y="216.9">C2</text>
<text x="352.8" y="220.3">C6</text>
<text x="291.5" y="225.7">R6551</text>
<text x="352.5" y="223.5">0.1u</text>
<text x="96.4" y="239.8">W65C22</text>
</g>
<g font-size="3.2" fill="#00f">
<text x="211.3" y="34" transform="rotate(-90 211.3 34)">28</text>
<text x="64.8" y="39">1</text>
<text x="68.3" y="40.7">VPB</text>
<text x="85.4" y="40.7">RESB</text>
<text x="95.4" y="39">40</text>
<text x="193.5" y="39">10</text>
<text x="200" y="40.4">A0</text>
<text x="218.8" y="40.4">D0</text>
<text x="225.8" y="39">11</text>
<text x="313.3" y="39">10</text>
<text x="318.8" y="40.7">A0</text>
<text x="334.7" y="40.7">D0</text>
<text x="340.6" y="39">11</text>
<text x="64.8" y="42.5">2</text>
<text x="64.8" y="46">3</text>
<text x="68.3" y="44.3">RDY</text>
<text x="68.3" y="47.8">PHI1O</text>
<text x="83.8" y="44.3">PHI2O</text>
<text x="87.1" y="47.8">SOB</text>
<text x="95.4" y="46">38</text>
<text x="95.4" y="42.5">39</text>
<text x="195.5" y="46">8</text>
<text x="195.5" y="42.5">9</text>
<text x="200" y="47.4">A2</text>
<text x="200" y="43.9">A1</text>
<text x="218.8" y="43.9">D1</text>
<text x="218.8" y="47.4">D2</text>
<text x="225.8" y="42.5">12</text>
<text x="225.8" y="46">13</text>
<text x="315.3" y="46">8</text>
<text x="315.3" y="42.5">9</text>
<text x="318.8" y="47.8">A2</text>
<text x="318.8" y="44.3">A1</text>
<text x="334.7" y="44.3">D1</text>
<text x="334.7" y="47.8">D2</text>
<text x="340.6" y="42.5">12</text>
<text x="340.6" y="46">13</text>
<text x="64.8" y="49.6">4</text>
<text x="64.8" y="53.1">5</text>
<text x="68.3" y="51.3">IRQB</text>
<text x="86.3" y="51.3">PHI2</text>
<text x="95.4" y="53.1">36</text>
<text x="95.4" y="49.6">37</text>
<text x="195.5" y="53.1">6</text>
<text x="195.5" y="49.6">7</text>
<text x="200" y="51">A3</text>
<text x="218.8" y="51">D3</text>
<text x="225.8" y="49.6">15</text>
<text x="225.8" y="53.1">16</text>
<text x="315.3" y="53.1">6</text>
<text x="315.3" y="49.6">7</text>
<text x="318.8" y="51.3">A3</text>
<text x="334.7" y="51.3">D3</text>
<text x="340.6" y="49.6">15</text>
<text x="340.6" y="53.1">16</text>
<text x="64.8" y="56.6">6</text>
<text x="68.3" y="54.9">MLB</text>
<text x="68.3" y="58.4">NMIB</text>
<text x="89.4" y="58.4">NC</text>
<text x="89.8" y="54.9">BE</text>
<text x="95.4" y="56.6">35</text>
<text x="195.5" y="56.6">5</text>
<text x="200" y="58">A5</text>
<text x="200" y="54.5">A4</text>
<text x="218.8" y="54.5">D4</text>
<text x="218.8" y="58">D5</text>
<text x="225.8" y="56.6">17</text>
<text x="315.3" y="56.6">5</text>
<text x="318.8" y="58.4">A5</text>
<text x="318.8" y="54.9">A4</text>
<text x="334.7" y="54.9">D4</text>
<text x="334.7" y="58.4">D5</text>
<text x="340.6" y="56.6">17</text>
<text x="64.8" y="60.1">7</text>
<text x="68.3" y="61.9">SYNC</text>
<text x="86.4" y="61.9">RWB</text>
<text x="89.5" y="65.4">D0</text>
<text x="95.4" y="63.7">33</text>
<text x="95.4" y="60.1">34</text>
<text x="195.5" y="63.7">3</text>
<text x="195.5" y="60.1">4</text>
<text x="200" y="65.1">A7</text>
<text x="200" y="61.6">A6</text>
<text x="218.8" y="61.6">D6</text>
<text x="218.8" y="65.1">D7</text>
<text x="225.8" y="60.1">18</text>
<text x="225.8" y="63.7">19</text>
<text x="315.3" y="63.7">3</text>
<text x="315.3" y="60.1">4</text>
<text x="318.8" y="65.4">A7</text>
<text x="318.8" y="61.9">A6</text>
<text x="334.7" y="61.9">D6</text>
<text x="334.7" y="65.4">D7</text>
<text x="340.6" y="60.1">18</text>
<text x="340.6" y="63.7">19</text>
<text x="62.8" y="70.7">10</text>
<text x="64.8" y="67.2">9</text>
<text x="68.3" y="69">A0</text>
<text x="89.5" y="69">D1</text>
<text x="95.4" y="70.7">31</text>
<text x="95.4" y="67.2">32</text>
<text x="193.5" y="70.7">24</text>
<text x="193.5" y="67.2">25</text>
<text x="200" y="68.6">A8</text>
<text x="313.3" y="70.7">24</text>
<text x="313.3" y="67.2">25</text>
<text x="318.8" y="69">A8</text>
<text x="62.8" y="74.3">11</text>
<text x="62.8" y="77.8">12</text>
<text x="68.3" y="72.5">A1</text>
<text x="68.3" y="76">A2</text>
<text x="89.5" y="76">D3</text>
<text x="89.5" y="72.5">D2</text>
<text x="95.4" y="77.8">29</text>
<text x="95.4" y="74.3">30</text>
<text x="193.5" y="74.3">21</text>
<text x="193.5" y="77.8">23</text>
<text x="200" y="75.7">A10</text>
<text x="200" y="72.1">A9</text>
<text x="313.3" y="74.3">21</text>
<text x="313.3" y="77.8">23</text>
<text x="318.8" y="76">A10</text>
<text x="318.8" y="72.5">A9</text>
<text x="62.8" y="81.3">13</text>
<text x="68.3" y="79.6">A3</text>
<text x="68.3" y="83.1">A4</text>
<text x="89.5" y="83.1">D5</text>
<text x="89.5" y="79.6">D4</text>
<text x="95.4" y="81.3">28</text>
<text x="195.5" y="81.3">2</text>
<text x="200" y="82.7">A12</text>
<text x="200" y="79.2">A11</text>
<text x="315.3" y="81.3">2</text>
<text x="318.8" y="83.1">A12</text>
<text x="318.8" y="79.6">A11</text>
<text x="62.8" y="84.8">14</text>
<text x="62.8" y="88.4">15</text>
<text x="68.3" y="86.6">A5</text>
<text x="89.5" y="86.6">D6</text>
<text x="95.4" y="88.4">26</text>
<text x="95.4" y="84.8">27</text>
<text x="193.5" y="84.8">26</text>
<text x="195.5" y="88.4">1</text>
<text x="200" y="89.8">A14</text>
<text x="200" y="86.3">A13</text>
<text x="313.3" y="84.8">26</text>
<text x="315.3" y="88.4">1</text>
<text x="318.8" y="86.6">A13</text>
<text x="62.8" y="91.9">16</text>
<text x="62.8" y="95.4">17</text>
<text x="68.3" y="90.1">A6</text>
<text x="68.3" y="93.7">A7</text>
<text x="87.7" y="93.7">A15</text>
<text x="89.5" y="90.1">D7</text>
<text x="95.4" y="95.4">24</text>
<text x="95.4" y="91.9">25</text>
<text x="193.5" y="95.4">27</text>
<text x="313.3" y="93.7">27</text>
<text x="318.8" y="90.1">A14</text>
<text x="318.8" y="95.4">!WE</text>
<text x="62.8" y="99">18</text>
<text x="68.3" y="97.2">A8</text>
<text x="68.3" y="100.7">A9</text>
<text x="87.7" y="100.7">A13</text>
<text x="87.7" y="97.2">A14</text>
<text x="95.4" y="99">23</text>
<text x="193.5" y="99">22</text>
<text x="200" y="100.4">/OE</text>
<text x="200" y="96.8">/WE</text>
<text x="313.3" y="100.7">20</text>
<text x="313.3" y="97.2">22</text>
<text x="318.8" y="99">!OE</text>
<text x="62.8" y="102.5">19</text>
<text x="62.8" y="106">20</text>
<text x="68.3" y="104.2">A10</text>
<text x="68.3" y="107.8">A11</text>
<text x="87.7" y="104.2">A12</text>
<text x="95.4" y="102.5">22</text>
<text x="193.5" y="102.5">20</text>
<text x="200" y="103.9">/CE</text>
<text x="318.8" y="102.5">!CS</text>
<text x="211.3" y="112.2" transform="rotate(-90 211.3 112.2)">14</text>
<text x="87.5" y="167.7">39</text>
<text x="87.5" y="164.2">40</text>
<text x="93" y="166">CA1</text>
<text x="113.1" y="167.7">2</text>
<text x="87.5" y="171.3">38</text>
<text x="93" y="173">RS0</text>
<text x="93" y="169.5">CA2</text>
<text x="105.5" y="169.5">PA0</text>
<text x="105.5" y="173">PA1</text>
<text x="113.1" y="171.3">3</text>
<text x="87.5" y="178.3">36</text>
<text x="87.5" y="174.8">37</text>
<text x="93" y="176.6">RS1</text>
<text x="105.5" y="176.6">PA2</text>
<text x="113.1" y="174.8">4</text>
<text x="113.1" y="178.3">5</text>
<text x="280" y="174.8">2</text>
<text x="280" y="178.3">3</text>
<text x="283.5" y="176.6">CS0</text>
<text x="302.8" y="176.6">PH2</text>
<text x="310.6" y="178.3">26</text>
<text x="310.6" y="174.8">27</text>
<text x="87.5" y="185.4">34</text>
<text x="87.5" y="181.9">35</text>
<text x="93" y="183.6">RS3</text>
<text x="93" y="180.1">RS2</text>
<text x="105.5" y="180.1">PA3</text>
<text x="105.5" y="183.6">PA4</text>
<text x="113.1" y="181.9">6</text>
<text x="113.1" y="185.4">7</text>
<text x="280" y="181.9">4</text>
<text x="280" y="185.4">5</text>
<text x="283.5" y="180.1">!CS1</text>
<text x="283.5" y="183.6">!RES</text>
<text x="301.9" y="180.1">!IRQ</text>
<text x="304.7" y="183.6">D7</text>
<text x="310.6" y="185.4">24</text>
<text x="310.6" y="181.9">25</text>
<text x="87.5" y="188.9">33</text>
<text x="93" y="190.7">D0</text>
<text x="93" y="187.1">RESB</text>
<text x="105.5" y="187.1">PA5</text>
<text x="105.5" y="190.7">PA6</text>
<text x="113.1" y="188.9">8</text>
<text x="280" y="188.9">6</text>
<text x="283.5" y="187.1">RxC</text>
<text x="283.5" y="190.7">XTLI</text>
<text x="304.7" y="190.7">D5</text>
<text x="304.7" y="187.1">D6</text>
<text x="310.6" y="188.9">23</text>
<text x="87.5" y="196">31</text>
<text x="87.5" y="192.4">32</text>
<text x="93" y="197.7">D2</text>
<text x="93" y="194.2">D1</text>
<text x="105.5" y="197.7">PB0</text>
<text x="105.5" y="194.2">PA7</text>
<text x="113.1" y="192.4">9</text>
<text x="113.1" y="196">10</text>
<text x="280" y="192.4">7</text>
<text x="280" y="196">8</text>
<text x="283.5" y="194.2">XTLO</text>
<text x="283.5" y="197.7">!RTS</text>
<text x="304.7" y="197.7">D3</text>
<text x="304.7" y="194.2">D4</text>
<text x="310.6" y="196">21</text>
<text x="310.6" y="192.4">22</text>
<text x="87.5" y="203">29</text>
<text x="87.5" y="199.5">30</text>
<text x="93" y="201.3">D3</text>
<text x="105.5" y="201.3">PB1</text>
<text x="113.1" y="199.5">11</text>
<text x="113.1" y="203">12</text>
<text x="278" y="203">10</text>
<text x="280" y="199.5">9</text>
<text x="283.5" y="201.3">!CTS</text>
<text x="304.7" y="201.3">D2</text>
<text x="310.6" y="203">19</text>
<text x="310.6" y="199.5">20</text>
<text x="87.5" y="206.6">28</text>
<text x="93" y="208.3">D5</text>
<text x="93" y="204.8">D4</text>
<text x="105.5" y="204.8">PB2</text>
<text x="105.5" y="208.3">PB3</text>
<text x="113.1" y="206.6">13</text>
<text x="278" y="206.6">11</text>
<text x="283.5" y="204.8">TxD</text>
<text x="283.5" y="208.3">!DTR</text>
<text x="304.7" y="208.3">D0</text>
<text x="304.7" y="204.8">D1</text>
<text x="310.6" y="206.6">18</text>
<text x="87.5" y="213.6">26</text>
<text x="87.5" y="210.1">27</text>
<text x="93" y="215.4">D7</text>
<text x="93" y="211.8">D6</text>
<text x="105.5" y="211.8">PB4</text>
<text x="105.5" y="215.4">PB5</text>
<text x="113.1" y="210.1">14</text>
<text x="113.1" y="213.6">15</text>
<text x="278" y="210.1">12</text>
<text x="278" y="213.6">13</text>
<text x="283.5" y="211.8">RxD</text>
<text x="283.5" y="215.4">RS0</text>
<text x="300.8" y="215.4">!DCD</text>
<text x="301.1" y="211.8">!DSR</text>
<text x="310.6" y="213.6">16</text>
<text x="310.6" y="210.1">17</text>
<text x="87.5" y="220.7">24</text>
<text x="87.5" y="217.1">25</text>
<text x="93" y="218.9">PHI2</text>
<text x="105.5" y="218.9">PB6</text>
<text x="113.1" y="217.1">16</text>
<text x="113.1" y="220.7">17</text>
<text x="302.5" y="218.9">VCC</text>
<text x="310.6" y="217.1">15</text>
<text x="87.5" y="227.7">22</text>
<text x="87.5" y="224.2">23</text>
<text x="93" y="226">CS2B</text>
<text x="93" y="222.4">CS1</text>
<text x="105.2" y="226">CB1</text>
<text x="105.5" y="222.4">PB7</text>
<text x="113.1" y="224.2">18</text>
<text x="113.1" y="227.7">19</text>
<text x="87.5" y="231.2">21</text>
<text x="93" y="233">IRQB</text>
<text x="93" y="229.5">RWB</text>
<text x="105.2" y="229.5">CB2</text>
</g>
<g font-size="3.2" fill="#f00">
<text x="327.7" y="35.6" transform="rotate(-90 327.7 35.6)">28</text>
<text x="212.7" y="43.1" transform="rotate(-90 212.7 43.1)">VCC</text>
<text x="329.5" y="43.7" transform="rotate(-90 329.5 43.7)">VCC</text>
<text x="64.8" y="63.7">8</text>
<text x="68.3" y="65.4">VDD</text>
<text x="280" y="171.3">1</text>
<text x="283.5" y="173">VSS</text>
<text x="302.4" y="173">R/W</text>
<text x="310.6" y="171.3">28</text>
<text x="105" y="233">VCC</text>
<text x="113.1" y="231.2">20</text>
</g>
<g font-size="3.2">
<text x="87.4" y="107.8">VSS</text>
<text x="95.4" y="106">21</text>
<text x="212.7" y="105.7" transform="rotate(-90 212.7 105.7)">GND</text>
<text x="329.5" y="105.1" transform="rotate(-90 329.5 105.1)">GND</text>
<text x="327.7" y="110.6" transform="rotate(-90 327.7 110.6)">14</text>
<text x="105.1" y="166">VSS</text>
<text x="113.1" y="164.2">1</text>
<text x="133.6" y="167.7">1</text>
<text x="133.6" y="171.3">2</text>
<text x="227.3" y="169.2">1</text>
<text x="227.3" y="172.7">2</text>
<text x="133.6" y="174.8">3</text>
<text x="133.6" y="178.3">4</text>
<text x="227.3" y="176.2">3</text>
<text x="227.3" y="179.7">4</text>
<text x="133.6" y="181.9">5</text>
<text x="133.6" y="185.4">6</text>
<text x="227.3" y="183.3">5</text>
<text x="133.6" y="188.9">7</text>
<text x="146.2" y="188.6">2</text>
<text x="227.3" y="186.8">6</text>
<text x="133.6" y="192.4">8</text>
<text x="146.2" y="192.1">1</text>
<text x="133.6" y="199.5">1</text>
<text x="133.6" y="203">2</text>
<text x="133.6" y="206.6">3</text>
<text x="133.6" y="210.1">4</text>
<text x="133.6" y="213.6">5</text>
<text x="133.6" y="217.1">6</text>
<text x="133.6" y="220.7">7</text>
<text x="278" y="217.1">14</text>
<text x="283.5" y="218.9">RS1</text>
<text x="133.6" y="224.2">8</text>
<text x="145.3" y="225" transform="rotate(-90 145.3 225)">1</text>
<text x="149.6" y="225" transform="rotate(-90 149.6 225)">2</text>
<text x="153.1" y="225" transform="rotate(-90 153.1 225)">3</text>
<text x="156.6" y="225" transform="rotate(-90 156.6 225)">4</text>
</g>
<g font-size="2.5" fill="#00f">
<text x="55" y="25.4" transform="rotate(-90 55 25.4)">/NMI</text>
<text x="58.7" y="25.9" transform="rotate(-90 58.7 25.9)">/IRQ</text>
<text x="103.6" y="25.3" transform="rotate(-90 103.6 25.3)">/RES</text>
<text x="107.1" y="25.3" transform="rotate(-90 107.1 25.3)">CLK</text>
<text x="121.4" y="61.8">R/W</text>
<text x="304.6" y="120.5" transform="rotate(-90 304.6 120.5)">R/W</text>
<text x="190" y="126" transform="rotate(-90 190 126)">/CS_ROM</text>
<text x="309.9" y="126" transform="rotate(-90 309.9 126)">/CS_RAM</text>
<text x="84.2" y="150.6" transform="rotate(-90 84.2 150.6)">/RES</text>
<text x="276.5" y="155.9" transform="rotate(-90 276.5 155.9)">/RES</text>
<text x="272.3" y="156.2" transform="rotate(-90 272.3 156.2)">/CS_ACIA</text>
<text x="54.9" y="165.7">VIA1_CA1</text>
<text x="54.9" y="169.2">VIA1_CA2</text>
<text x="332.7" y="172.2">R/W</text>
<text x="333" y="176.1">CLK</text>
<text x="333.6" y="179.6">/ACIA_IRQ</text>
<text x="79.9" y="248.1" transform="rotate(-90 79.9 248.1)">CLK</text>
<text x="84.1" y="247.5" transform="rotate(-90 84.1 247.5)">R/W</text>
<text x="152.8" y="250.8" transform="rotate(-90 152.8 250.8)">VIA1_CA1</text>
<text x="156.4" y="250.8" transform="rotate(-90 156.4 250.8)">VIA1_CA2</text>
<text x="77" y="252.6" transform="rotate(-90 77 252.6)">/CS_VIA1</text>
<text x="87.3" y="254.3" transform="rotate(-90 87.3 254.3)">/VIA1_IRQ</text>
</g>
<g font-size="1.8" fill="#00f">
<text x="182.4" y="42">A1</text>
<text x="182.4" y="38.5">A0</text>
<text x="238.8" y="38.5">D0</text>
<text x="238.8" y="42">D1</text>
<text x="304.1" y="38.5">A0</text>
<text x="304.1" y="42">A1</text>
<text x="351.7" y="38.5">D0</text>
<text x="351.7" y="42">D1</text>
<text x="182.4" y="45.5">A2</text>
<text x="238.8" y="45.5">D2</text>
<text x="304.1" y="45.5">A2</text>
<text x="351.7" y="45.5">D2</text>
<text x="182.4" y="52.6">A4</text>
<text x="182.4" y="49">A3</text>
<text x="238.8" y="49">D3</text>
<text x="238.8" y="52.6">D4</text>
<text x="304.1" y="49">A3</text>
<text x="304.1" y="52.6">A4</text>
<text x="351.7" y="49">D3</text>
<text x="351.7" y="52.6">D4</text>
<text x="182.4" y="59.6">A6</text>
<text x="182.4" y="56.1">A5</text>
<text x="238.8" y="56.1">D5</text>
<text x="238.8" y="59.6">D6</text>
<text x="304.1" y="56.1">A5</text>
<text x="304.1" y="59.6">A6</text>
<text x="351.7" y="56.1">D5</text>
<text x="351.7" y="59.6">D6</text>
<text x="106.5" y="63.1">D0</text>
<text x="182.4" y="63.1">A7</text>
<text x="238.8" y="63.1">D7</text>
<text x="304.1" y="63.1">A7</text>
<text x="351.7" y="63.1">D7</text>
<text x="53.6" y="66.7">A0</text>
<text x="53.6" y="70.2">A1</text>
<text x="106.5" y="66.7">D1</text>
<text x="106.5" y="70.2">D2</text>
<text x="182.4" y="70.2">A9</text>
<text x="182.4" y="66.7">A8</text>
<text x="304.1" y="66.7">A8</text>
<text x="304.1" y="70.2">A9</text>
<text x="53.6" y="73.7">A2</text>
<text x="53.6" y="77.3">A3</text>
<text x="106.5" y="73.7">D3</text>
<text x="106.5" y="77.3">D4</text>
<text x="182.4" y="77.3">A11</text>
<text x="182.4" y="73.7">A10</text>
<text x="304.1" y="73.7">A10</text>
<text x="304.1" y="77.3">A11</text>
<text x="53.6" y="80.8">A4</text>
<text x="106.5" y="80.8">D5</text>
<text x="182.4" y="80.8">A12</text>
<text x="304.1" y="80.8">A12</text>
<text x="53.6" y="84.3">A5</text>
<text x="53.6" y="87.8">A6</text>
<text x="106.5" y="84.3">D6</text>
<text x="106.5" y="87.8">D7</text>
<text x="182.4" y="87.8">A14</text>
<text x="182.4" y="84.3">A13</text>
<text x="304.1" y="84.3">A13</text>
<text x="304.1" y="87.8">A14</text>
<text x="53.6" y="91.4">A7</text>
<text x="53.6" y="94.9">A8</text>
<text x="106.5" y="94.9">A14</text>
<text x="106.5" y="91.4">A15</text>
<text x="53.6" y="98.4">A9</text>
<text x="53.6" y="102">A10</text>
<text x="106.5" y="102">A12</text>
<text x="106.5" y="98.4">A13</text>
<text x="53.6" y="105.5">A11</text>
<text x="78.3" y="170.7">A0</text>
<text x="78.3" y="177.8">A2</text>
<text x="78.3" y="174.3">A1</text>
<text x="78.3" y="181.3">A3</text>
<text x="321.7" y="181.5">D7</text>
<text x="321.7" y="185.1">D6</text>
<text x="78.2" y="191.9">D1</text>
<text x="78.2" y="188.4">D0</text>
<text x="321.7" y="188.6">D5</text>
<text x="78.2" y="195.4">D2</text>
<text x="321.7" y="192.1">D4</text>
<text x="321.7" y="195.7">D3</text>
<text x="78.2" y="202.5">D4</text>
<text x="78.2" y="199">D3</text>
<text x="321.7" y="199.2">D2</text>
<text x="321.7" y="202.7">D1</text>
<text x="78.2" y="209.6">D6</text>
<text x="78.2" y="206">D5</text>
<text x="321.7" y="206.2">D0</text>
<text x="78.2" y="213.1">D7</text>
<text x="268.8" y="213.1">A0</text>
<text x="268.8" y="216.6">A1</text>
</g>
</svg>
